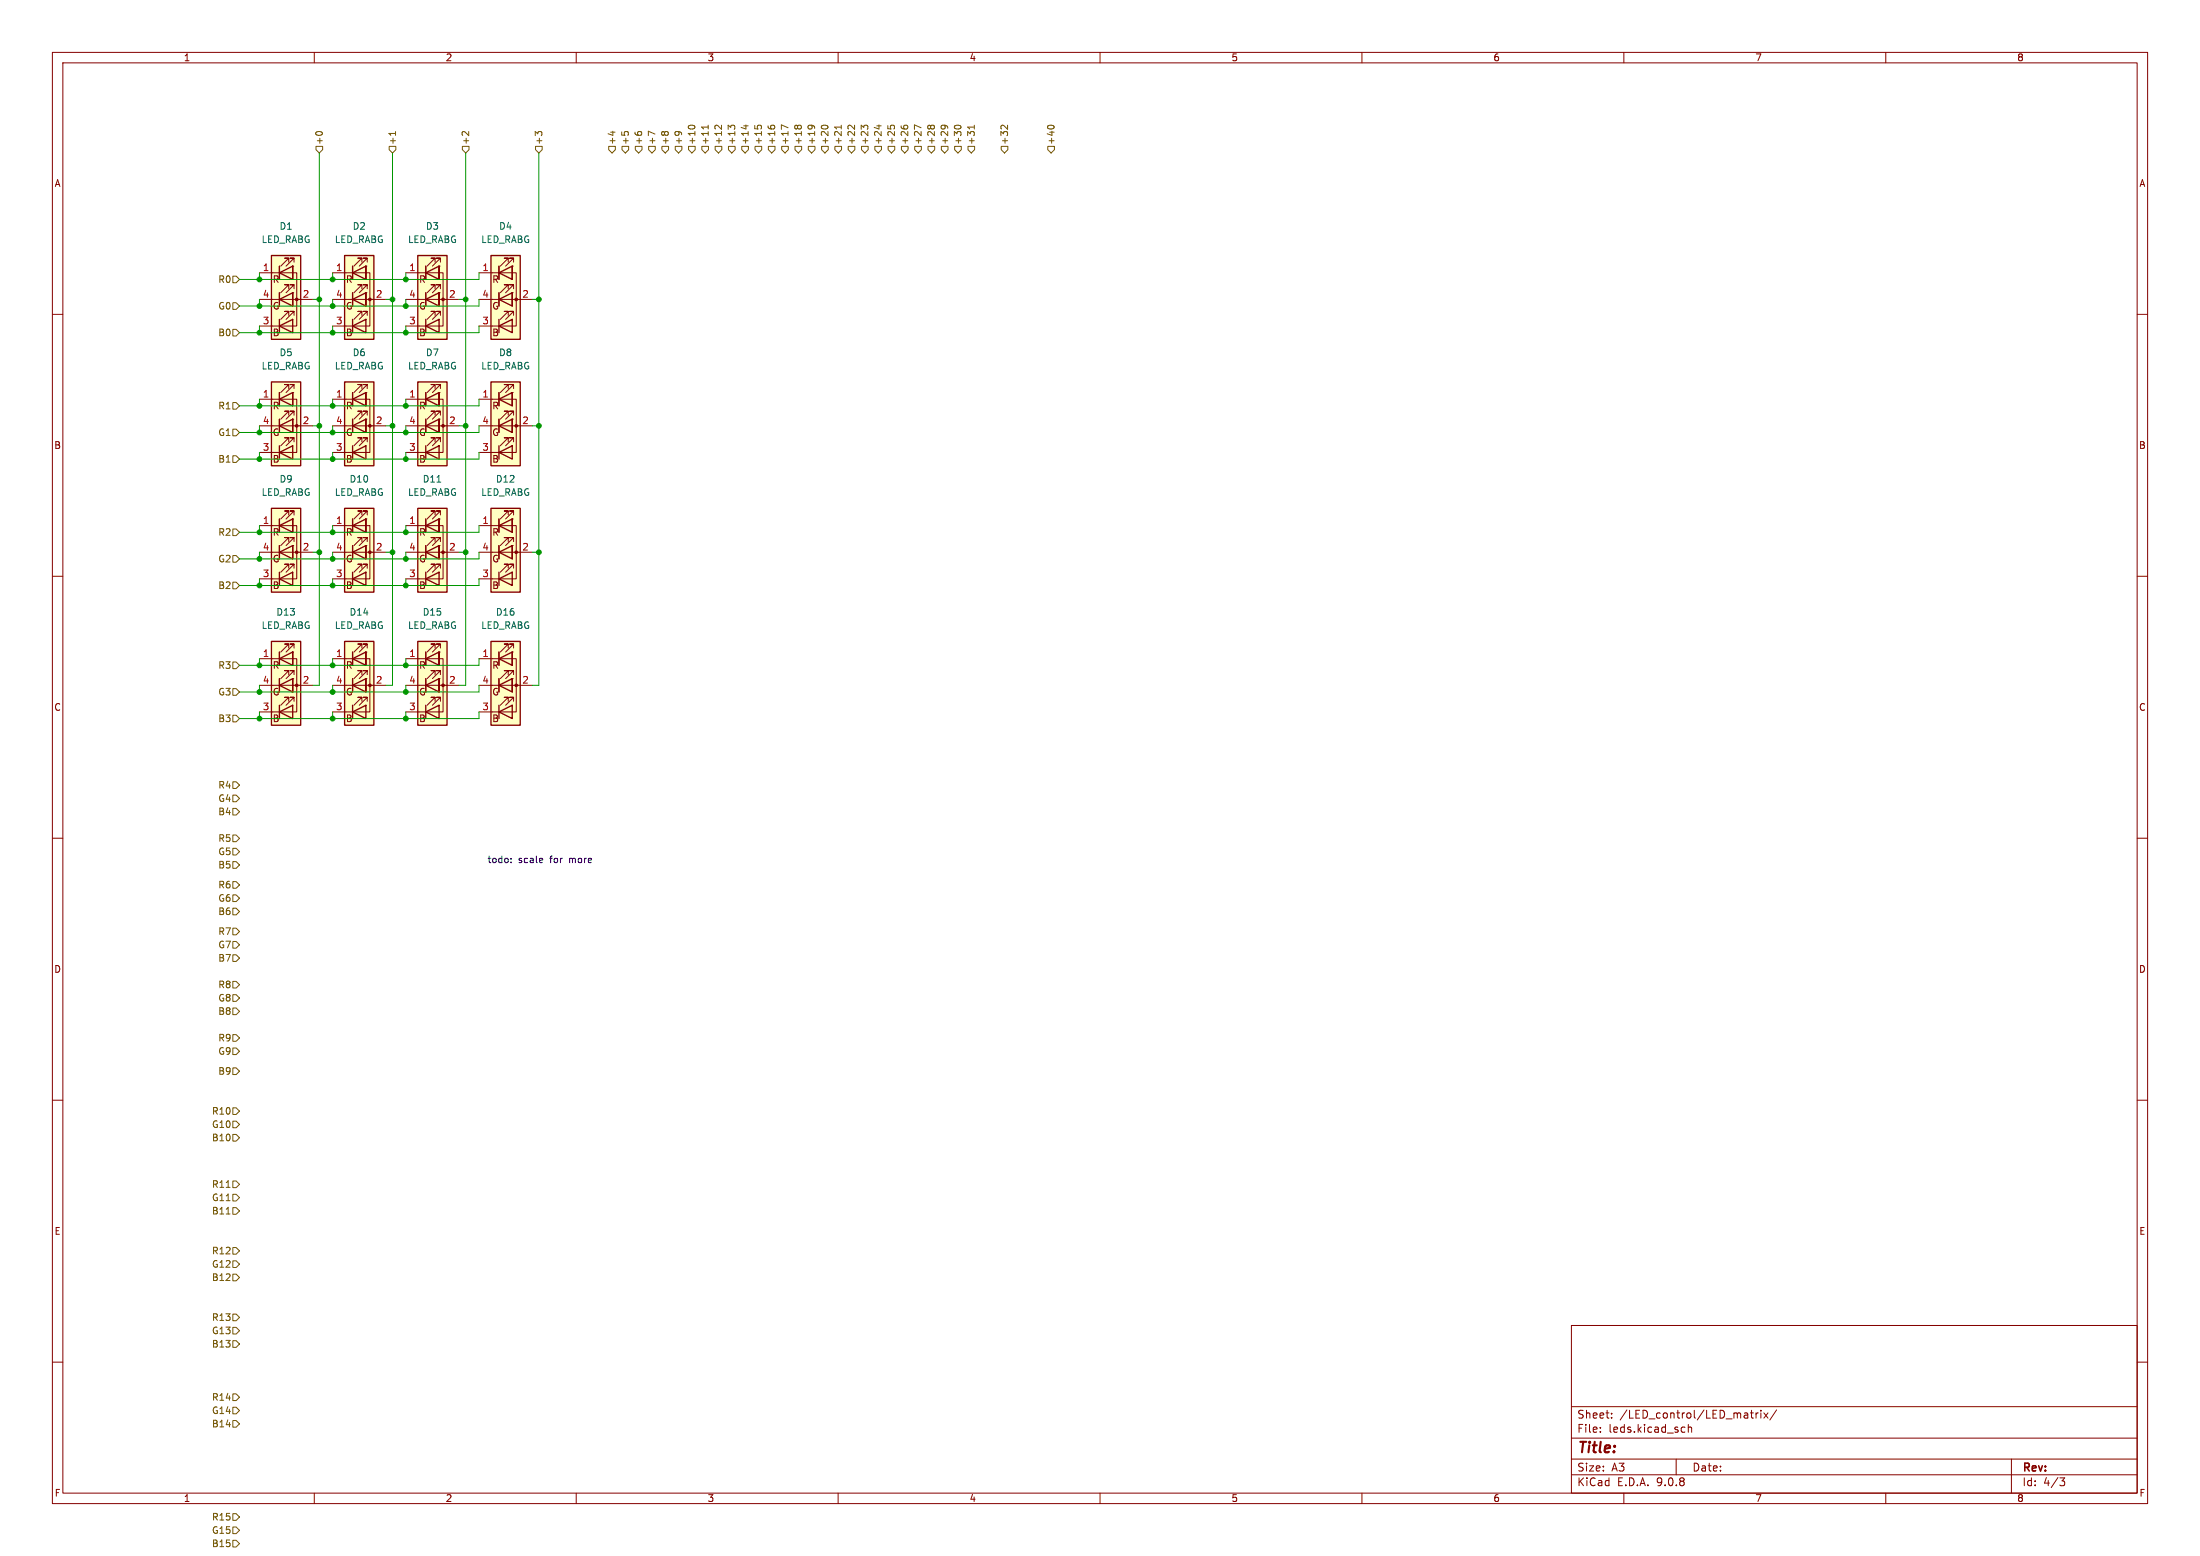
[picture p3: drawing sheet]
<svg xmlns="http://www.w3.org/2000/svg" width="420mm" height="297mm" viewBox="0 0 420 297" stroke-linecap="round" stroke-linejoin="round" font-family="sans-serif">
<g fill="none" stroke="#840000" stroke-width=".19">
<path d="M10 10h400v277h-400zM12 12h396v273h-396zM60 10v2M110 10v2M160 10v2M210 10v2M260 10v2M310 10v2M360 10v2M10 60h2M408 60h2M10 110h2"/>
<path d="M408 110h2M10 160h2M408 160h2M10 210h2M408 210h2M300 253h108v32h-108zM10 260h2M300 278.5h108M300 274.5h108M300 268.5h108M305.5 273.2v.2M305.5 272.5v.1"/>
<path d="M307.7 270.5v.2M307.7 269.8v.1M320 278.5v3M321.2 272.4l.5 .1M321.7 273.3l-.5 .1M322.3 272.5l.2-.1 .4 .1v.9M322.3 271.9v1.5M334.2 269.7h.5M334.4 269.2v1.3l.3 .2M335.2 269.7v1M335.7 269.7l-.3 .1-.2 .2M336.2 269.2v.1"/>
<path d="M336.2 269.7v1M336.7 269.7l.8 1M337.5 269.7l-.8 1M339.2 269.1l-1.3 1.9M384 278.5v6.5M408 260h2M60 285v2M110 285v2M160 285v2M210 285v2M260 285v2M300 281.5h108"/>
<path d="M310 285v2M360 285v2M393.2 282.1h1l-.5 .6 .4 .1 .1 .5-.3 .3h-.5"/>
</g>
<path d="M51.8 97h5.6v16h-5.6z" fill="#ffffc2"/>
<path d="M51.8 97h5.6v16h-5.6zM53.3 99.1v2.5M53.3 100.3l2.6-1.2v2.5zM53.3 105.4l2.6-1.3v2.6zM53.3 110.5l2.6-1.3v2.6zM53.3 104.1v2.6M53.3 109.2v2.6" fill="none" stroke="#840000" stroke-width=".25"/>
<g fill="none" stroke="#840000" stroke-width=".19">
<path d="M53.3 99.1v2.5M55.1 98.3v-.8h-.7h.7l-1.5 1.6M55.9 99.1h.1M55.9 99.1v2.5zM56.1 98.3v-.8h-.7h.7l-1.5 1.6M49.5 100.3h7.1v10.2h-7.1M49.5 105.4h10.2M53.3 104.1v2.6M55.1 103.4v-.8h-.7h.7l-1.5 1.5M55.1 108.5v-.8h-.7h.7l-1.5 1.5M55.9 104.1h.1M55.9 104.1v2.6z"/>
<path d="M56.1 103.4v-.8h-.7h.7l-1.5 1.5M56.1 108.5v-.8h-.7h.7l-1.5 1.5"/>
</g>
<circle cx="56.6" cy="105.4" r=".25" fill="#840000" stroke="#840000" stroke-width=".19"/>
<path d="M65.8 122.4h5.6v16h-5.6z" fill="#ffffc2"/>
<path d="M65.8 122.4h5.6v16h-5.6zM67.3 125.7l2.5-1.2v2.5zM67.3 130.8l2.5-1.3v2.6zM67.3 135.9l2.5-1.3v2.6zM67.3 124.5v2.5M67.3 129.5v2.6M67.3 134.6v2.6" fill="none" stroke="#840000" stroke-width=".25"/>
<g fill="none" stroke="#840000" stroke-width=".19">
<path d="M63.5 125.7h7.1v10.2h-7.1M63.5 130.8h10.2M67.3 124.5v2.5M67.3 129.5v2.6M69.1 123.7v-.8h-.8h.8l-1.5 1.6M69.1 128.8v-.8h-.8h.8l-1.5 1.5M69.1 133.9v-.8h-.8h.8l-1.5 1.5M69.8 124.5h.1M69.8 124.5v2.5zM69.8 129.5h.1M69.8 129.5v2.6zM70.1 123.7v-.8h-.8h.8l-1.5 1.6"/>
<path d="M70.1 128.8v-.8h-.8h.8l-1.5 1.5M70.1 133.9v-.8h-.8h.8l-1.5 1.5"/>
</g>
<circle cx="70.6" cy="130.8" r=".25" fill="#840000" stroke="#840000" stroke-width=".19"/>
<path d="M79.8 122.4h5.5v16h-5.5z" fill="#ffffc2"/>
<path d="M79.8 122.4h5.5v16h-5.5zM81.3 125.7l2.5-1.2v2.5zM81.3 130.8l2.5-1.3v2.6zM81.3 135.9l2.5-1.3v2.6zM81.3 124.5v2.5M81.3 129.5v2.6M81.3 134.6v2.6" fill="none" stroke="#840000" stroke-width=".25"/>
<g fill="none" stroke="#840000" stroke-width=".19">
<path d="M77.5 125.7h7.1v10.2h-7.1M77.5 130.8h10.1M81.3 124.5v2.5M81.3 129.5v2.6M83.1 123.7v-.8h-.8h.8l-1.6 1.6M83.1 128.8v-.8h-.8h.8l-1.6 1.5M83.1 133.9v-.8h-.8h.8l-1.6 1.5M83.8 124.5h.1M83.8 124.5v2.5zM83.8 129.5h.1M83.8 129.5v2.6zM84.1 123.7v-.8h-.8h.8l-1.6 1.6"/>
<path d="M84.1 128.8v-.8h-.8h.8l-1.6 1.5M84.1 133.9v-.8h-.8h.8l-1.6 1.5"/>
</g>
<circle cx="84.6" cy="130.8" r=".25" fill="#840000" stroke="#840000" stroke-width=".19"/>
<path d="M93.7 122.4h5.6v16h-5.6z" fill="#ffffc2"/>
<path d="M93.7 122.4h5.6v16h-5.6zM95.2 125.7l2.6-1.2v2.5zM95.2 130.8l2.6-1.3v2.6zM95.2 135.9l2.6-1.3v2.6zM95.2 124.5v2.5M95.2 129.5v2.6M95.2 134.6v2.6" fill="none" stroke="#840000" stroke-width=".25"/>
<g fill="none" stroke="#840000" stroke-width=".19">
<path d="M91.4 125.7h7.2v10.2h-7.2M91.4 130.8h10.2M95.2 124.5v2.5M95.2 129.5v2.6M97 123.7v-.8h-.7h.7l-1.5 1.6M97 128.8v-.8h-.7h.7l-1.5 1.5M97 133.9v-.8h-.7h.7l-1.5 1.5M97.8 124.5h.1M97.8 124.5v2.5zM97.8 129.5h.1M97.8 129.5v2.6zM98 123.7v-.8h-.7h.7l-1.5 1.6"/>
<path d="M98 128.8v-.8h-.7h.7l-1.5 1.5M98 133.9v-.8h-.7h.7l-1.5 1.5"/>
</g>
<circle cx="98.6" cy="130.8" r=".25" fill="#840000" stroke="#840000" stroke-width=".19"/>
<path d="M65.8 72.9h5.6v16h-5.6z" fill="#ffffc2"/>
<path d="M65.8 72.9h5.6v16h-5.6zM67.3 76.2l2.5-1.3v2.6zM67.3 74.9v2.6M67.3 81.3l2.5-1.3v2.6zM67.3 86.4l2.5-1.3v2.5zM67.3 80v2.6M67.3 85.1v2.5" fill="none" stroke="#840000" stroke-width=".25"/>
<g fill="none" stroke="#840000" stroke-width=".19">
<path d="M63.5 76.2h7.1v10.2h-7.1M67.3 74.9v2.6M69.1 74.2v-.8h-.8h.8l-1.5 1.5M69.1 79.2v-.7h-.8h.8l-1.5 1.5M69.8 74.9h.1M69.8 74.9v2.6zM70.1 74.2v-.8h-.8h.8l-1.5 1.5M70.1 79.2v-.7h-.8h.8l-1.5 1.5M63.5 81.3h10.2M67.3 80v2.6M69.1 84.3v-.7h-.8h.8l-1.5 1.5M69.8 80h.1"/>
<path d="M69.8 80v2.6zM70.1 84.3v-.7h-.8h.8l-1.5 1.5"/>
</g>
<circle cx="70.6" cy="81.3" r=".25" fill="#840000" stroke="#840000" stroke-width=".19"/>
<path d="M51.8 72.9h5.6v16h-5.6z" fill="#ffffc2"/>
<path d="M51.8 72.9h5.6v16h-5.6zM53.3 76.2l2.6-1.3v2.6zM53.3 74.9v2.6M53.3 81.3l2.6-1.3v2.6zM53.3 86.4l2.6-1.3v2.5zM53.3 80v2.6M53.3 85.1v2.5" fill="none" stroke="#840000" stroke-width=".25"/>
<g fill="none" stroke="#840000" stroke-width=".19">
<path d="M49.5 76.2h7.1v10.2h-7.1M53.3 74.9v2.6M55.1 74.2v-.8h-.7h.7l-1.5 1.5M55.1 79.2v-.7h-.7h.7l-1.5 1.5M55.9 74.9h.1M55.9 74.9v2.6zM56.1 74.2v-.8h-.7h.7l-1.5 1.5M56.1 79.2v-.7h-.7h.7l-1.5 1.5M49.5 81.3h10.2M53.3 80v2.6M55.1 84.3v-.7h-.7h.7l-1.5 1.5M55.9 80h.1"/>
<path d="M55.9 80v2.6zM56.1 84.3v-.7h-.7h.7l-1.5 1.5"/>
</g>
<circle cx="56.6" cy="81.3" r=".25" fill="#840000" stroke="#840000" stroke-width=".19"/>
<path d="M79.8 97h5.5v16h-5.5z" fill="#ffffc2"/>
<path d="M79.8 97h5.5v16h-5.5zM81.3 99.1v2.5M81.3 100.3l2.5-1.2v2.5zM81.3 105.4l2.5-1.3v2.6zM81.3 110.5l2.5-1.3v2.6zM81.3 104.1v2.6M81.3 109.2v2.6" fill="none" stroke="#840000" stroke-width=".25"/>
<g fill="none" stroke="#840000" stroke-width=".19">
<path d="M81.3 99.1v2.5M83.1 98.3v-.8h-.8h.8l-1.6 1.6M83.8 99.1h.1M83.8 99.1v2.5zM84.1 98.3v-.8h-.8h.8l-1.6 1.6M77.5 100.3h7.1v10.2h-7.1M77.5 105.4h10.1M81.3 104.1v2.6M83.1 103.4v-.8h-.8h.8l-1.6 1.5M83.1 108.5v-.8h-.8h.8l-1.6 1.5M83.8 104.1h.1M83.8 104.1v2.6z"/>
<path d="M84.1 103.4v-.8h-.8h.8l-1.6 1.5M84.1 108.5v-.8h-.8h.8l-1.6 1.5"/>
</g>
<circle cx="84.6" cy="105.4" r=".25" fill="#840000" stroke="#840000" stroke-width=".19"/>
<path d="M83.4 92h.8" fill="none" stroke="#006464" stroke-width=".19"/>
<path d="M93.7 97h5.6v16h-5.6z" fill="#ffffc2"/>
<path d="M93.7 97h5.6v16h-5.6zM95.2 99.1v2.5M95.2 100.3l2.6-1.2v2.5zM95.2 105.4l2.6-1.3v2.6zM95.2 110.5l2.6-1.3v2.6zM95.2 104.1v2.6M95.2 109.2v2.6" fill="none" stroke="#840000" stroke-width=".25"/>
<g fill="none" stroke="#840000" stroke-width=".19">
<path d="M95.2 99.1v2.5M97 98.3v-.8h-.7h.7l-1.5 1.6M97.8 99.1h.1M97.8 99.1v2.5zM98 98.3v-.8h-.7h.7l-1.5 1.6M91.4 100.3h7.2v10.2h-7.2M91.4 105.4h10.2M95.2 104.1v2.6M97 103.4v-.8h-.7h.7l-1.5 1.5M97 108.5v-.8h-.7h.7l-1.5 1.5M97.8 104.1h.1M97.8 104.1v2.6z"/>
<path d="M98 103.4v-.8h-.7h.7l-1.5 1.5M98 108.5v-.8h-.7h.7l-1.5 1.5"/>
</g>
<circle cx="98.6" cy="105.4" r=".25" fill="#840000" stroke="#840000" stroke-width=".19"/>
<path d="M51.8 122.4h5.6v16h-5.6z" fill="#ffffc2"/>
<path d="M51.8 122.4h5.6v16h-5.6zM53.3 125.7l2.6-1.2v2.5zM53.3 130.8l2.6-1.3v2.6zM53.3 135.9l2.6-1.3v2.6zM53.3 124.5v2.5M53.3 129.5v2.6M53.3 134.6v2.6" fill="none" stroke="#840000" stroke-width=".25"/>
<g fill="none" stroke="#840000" stroke-width=".19">
<path d="M49.5 125.7h7.1v10.2h-7.1M49.5 130.8h10.2M53.3 124.5v2.5M53.3 129.5v2.6M55.1 123.7v-.8h-.7h.7l-1.5 1.6M55.1 128.8v-.8h-.7h.7l-1.5 1.5M55.1 133.9v-.8h-.7h.7l-1.5 1.5M55.9 124.5h.1M55.9 124.5v2.5zM55.9 129.5h.1M55.9 129.5v2.6zM56.1 123.7v-.8h-.7h.7l-1.5 1.6"/>
<path d="M56.1 128.8v-.8h-.7h.7l-1.5 1.5M56.1 133.9v-.8h-.7h.7l-1.5 1.5"/>
</g>
<circle cx="56.6" cy="130.8" r=".25" fill="#840000" stroke="#840000" stroke-width=".19"/>
<path d="M79.8 72.9h5.5v16h-5.5z" fill="#ffffc2"/>
<path d="M79.8 72.9h5.5v16h-5.5zM81.3 76.2l2.5-1.3v2.6zM81.3 74.9v2.6M81.3 81.3l2.5-1.3v2.6zM81.3 86.4l2.5-1.3v2.5zM81.3 80v2.6M81.3 85.1v2.5" fill="none" stroke="#840000" stroke-width=".25"/>
<g fill="none" stroke="#840000" stroke-width=".19">
<path d="M77.5 76.2h7.1v10.2h-7.1M81.3 74.9v2.6M83.1 74.2v-.8h-.8h.8l-1.6 1.5M83.1 79.2v-.7h-.8h.8l-1.6 1.5M83.8 74.9h.1M83.8 74.9v2.6zM84.1 74.2v-.8h-.8h.8l-1.6 1.5M84.1 79.2v-.7h-.8h.8l-1.6 1.5M77.5 81.3h10.1M81.3 80v2.6M83.1 84.3v-.7h-.8h.8l-1.6 1.5M83.8 80h.1"/>
<path d="M83.8 80v2.6zM84.1 84.3v-.7h-.8h.8l-1.6 1.5"/>
</g>
<circle cx="84.6" cy="81.3" r=".25" fill="#840000" stroke="#840000" stroke-width=".19"/>
<path d="M93.7 72.9h5.6v16h-5.6z" fill="#ffffc2"/>
<path d="M93.7 72.9h5.6v16h-5.6zM95.2 76.2l2.6-1.3v2.6zM95.2 74.9v2.6M95.2 81.3l2.6-1.3v2.6zM95.2 86.4l2.6-1.3v2.5zM95.2 80v2.6M95.2 85.1v2.5" fill="none" stroke="#840000" stroke-width=".25"/>
<g fill="none" stroke="#840000" stroke-width=".19">
<path d="M91.4 76.2h7.2v10.2h-7.2M95.2 74.9v2.6M97 74.2v-.8h-.7h.7l-1.5 1.5M97 79.2v-.7h-.7h.7l-1.5 1.5M97.8 74.9h.1M97.8 74.9v2.6zM98 74.2v-.8h-.7h.7l-1.5 1.5M98 79.2v-.7h-.7h.7l-1.5 1.5M91.4 81.3h10.2M95.2 80v2.6M97 84.3v-.7h-.7h.7l-1.5 1.5M97.8 80h.1"/>
<path d="M97.8 80v2.6zM98 84.3v-.7h-.7h.7l-1.5 1.5"/>
</g>
<circle cx="98.6" cy="81.3" r=".25" fill="#840000" stroke="#840000" stroke-width=".19"/>
<path d="M65.8 97h5.6v16h-5.6z" fill="#ffffc2"/>
<path d="M65.8 97h5.6v16h-5.6zM67.3 99.1v2.5M67.3 100.3l2.5-1.2v2.5zM67.3 105.4l2.5-1.3v2.6zM67.3 110.5l2.5-1.3v2.6zM67.3 104.1v2.6M67.3 109.2v2.6" fill="none" stroke="#840000" stroke-width=".25"/>
<g fill="none" stroke="#840000" stroke-width=".19">
<path d="M67.3 99.1v2.5M69.1 98.3v-.8h-.8h.8l-1.5 1.6M69.8 99.1h.1M69.8 99.1v2.5zM70.1 98.3v-.8h-.8h.8l-1.5 1.6M63.5 100.3h7.1v10.2h-7.1M63.5 105.4h10.2M67.3 104.1v2.6M69.1 103.4v-.8h-.8h.8l-1.5 1.5M69.1 108.5v-.8h-.8h.8l-1.5 1.5M69.8 104.1h.1M69.8 104.1v2.6z"/>
<path d="M70.1 103.4v-.8h-.8h.8l-1.5 1.5M70.1 108.5v-.8h-.8h.8l-1.5 1.5"/>
</g>
<circle cx="70.6" cy="105.4" r=".25" fill="#840000" stroke="#840000" stroke-width=".19"/>
<path d="M93.7 48.8h5.6v16h-5.6z" fill="#ffffc2"/>
<path d="M93.7 48.8h5.6v16h-5.6zM95.2 52.1l2.6-1.3v2.5zM95.2 57.2l2.6-1.3v2.5zM95.2 50.8v2.5M95.2 55.9v2.5M95.2 62.2l2.6-1.2v2.5zM95.2 61v2.5" fill="none" stroke="#840000" stroke-width=".25"/>
<g fill="none" stroke="#840000" stroke-width=".19">
<path d="M91.4 52.1h7.2v10.1h-7.2M91.4 57.2h10.2M95.2 50.8v2.5M95.2 55.9v2.5M97 50v-.7h-.7h.7l-1.5 1.5M97 55.1v-.7h-.7h.7l-1.5 1.5M97.8 50.8h.1M97.8 50.8v2.5zM97.8 55.9h.1M97.8 55.9v2.5zM98 50v-.7h-.7h.7l-1.5 1.5M98 55.1v-.7h-.7h.7l-1.5 1.5"/>
<path d="M97 60.2v-.8h-.7h.7l-1.5 1.6M98 60.2v-.8h-.7h.7l-1.5 1.6"/>
</g>
<circle cx="98.6" cy="57.1" r=".25" fill="#840000" stroke="#840000" stroke-width=".19"/>
<path d="M79.8 48.8h5.5v16h-5.5z" fill="#ffffc2"/>
<path d="M79.8 48.8h5.5v16h-5.5zM81.3 52.1l2.5-1.3v2.5zM81.3 57.2l2.5-1.3v2.5zM81.3 50.8v2.5M81.3 55.9v2.5M81.3 62.2l2.5-1.2v2.5zM81.3 61v2.5" fill="none" stroke="#840000" stroke-width=".25"/>
<g fill="none" stroke="#840000" stroke-width=".19">
<path d="M77.5 52.1h7.1v10.1h-7.1M77.5 57.2h10.1M81.3 50.8v2.5M81.3 55.9v2.5M83.1 50v-.7h-.8h.8l-1.6 1.5M83.1 55.1v-.7h-.8h.8l-1.6 1.5M83.8 50.8h.1M83.8 50.8v2.5zM83.8 55.9h.1M83.8 55.9v2.5zM84.1 50v-.7h-.8h.8l-1.6 1.5M84.1 55.1v-.7h-.8h.8l-1.6 1.5"/>
<path d="M83.1 60.2v-.8h-.8h.8l-1.6 1.6M84.1 60.2v-.8h-.8h.8l-1.6 1.6"/>
</g>
<circle cx="84.6" cy="57.1" r=".25" fill="#840000" stroke="#840000" stroke-width=".19"/>
<path d="M51.8 48.8h5.6v16h-5.6z" fill="#ffffc2"/>
<path d="M51.8 48.8h5.6v16h-5.6zM53.3 52.1l2.6-1.3v2.5zM53.3 57.2l2.6-1.3v2.5zM53.3 50.8v2.5M53.3 55.9v2.5M53.3 62.2l2.6-1.2v2.5zM53.3 61v2.5" fill="none" stroke="#840000" stroke-width=".25"/>
<g fill="none" stroke="#840000" stroke-width=".19">
<path d="M49.5 52.1h7.1v10.1h-7.1M49.5 57.2h10.2M53.3 50.8v2.5M53.3 55.9v2.5M55.1 50v-.7h-.7h.7l-1.5 1.5M55.1 55.1v-.7h-.7h.7l-1.5 1.5M55.9 50.8h.1M55.9 50.8v2.5zM55.9 55.9h.1M55.9 55.9v2.5zM56.1 50v-.7h-.7h.7l-1.5 1.5M56.1 55.1v-.7h-.7h.7l-1.5 1.5"/>
<path d="M55.1 60.2v-.8h-.7h.7l-1.5 1.6M56.1 60.2v-.8h-.7h.7l-1.5 1.6"/>
</g>
<circle cx="56.6" cy="57.1" r=".25" fill="#840000" stroke="#840000" stroke-width=".19"/>
<path d="M65.8 48.8h5.6v16h-5.6z" fill="#ffffc2"/>
<path d="M65.8 48.8h5.6v16h-5.6zM67.3 52.1l2.5-1.3v2.5zM67.3 57.2l2.5-1.3v2.5zM67.3 50.8v2.5M67.3 55.9v2.5M67.3 62.2l2.5-1.2v2.5zM67.3 61v2.5" fill="none" stroke="#840000" stroke-width=".25"/>
<g fill="none" stroke="#840000" stroke-width=".19">
<path d="M63.5 52.1h7.1v10.1h-7.1M63.5 57.2h10.2M67.3 50.8v2.5M67.3 55.9v2.5M69.1 50v-.7h-.8h.8l-1.5 1.5M69.1 55.1v-.7h-.8h.8l-1.5 1.5M69.8 50.8h.1M69.8 50.8v2.5zM69.8 55.9h.1M69.8 55.9v2.5zM70.1 50v-.7h-.8h.8l-1.5 1.5M70.1 55.1v-.7h-.8h.8l-1.5 1.5"/>
<path d="M69.1 60.2v-.8h-.8h.8l-1.5 1.6M70.1 60.2v-.8h-.8h.8l-1.5 1.6"/>
</g>
<circle cx="70.6" cy="57.1" r=".25" fill="#840000" stroke="#840000" stroke-width=".19"/>
<g fill="none" stroke="#725600" stroke-width=".19">
<path d="M60.3 27.9h1.3v.7l-.6 .6-.7-.6zM60.4 25.2l.4-.1 .6 .1M74.3 27.9h1.3v.7l-.7 .6-.6-.6zM75.5 25.1v.7M88.3 27.9h1.2v.7l-.6 .6-.6-.6zM89.5 25.1v.8l-.7-.7-.3-.1-.2 .1M102.2 27.9h1.3v.7l-.6 .6-.7-.6zM102.7 25.5l-.5-.4v.8M102.7 25.2l.2-.1 .5 .1M116.2 27.9h1.3v.7l-.7 .6-.6-.6zM117 25v.8M118.7 25.2v.6"/>
<path d="M118.7 27.9h1.3v.7l-.6 .6-.7-.6zM119.2 25.2l.2-.1 .5 .1M121.3 27.9h1.3v.7l-.7 .6-.6-.6zM121.8 25.2l.2-.1 .4 .1M123.8 27.9h1.3v.7l-.6 .6-.7-.6zM125 25.6l-1.2-.6v.9M126.4 27.9h1.2v.7l-.6 .6-.6-.6zM126.4 25.2l.2-.1 .2 .1M126.9 25.2l.2-.1 .4 .1M128.9 27.9h1.3v.7l-.7 .6-.6-.6zM128.9 25.2l.7-.1 .4 .2M129.4 25.1l.2 .1"/>
<path d="M131.4 24.2a.79 .79 0 0 1 1.3 0M131.4 27.9h1.3v.7l-.6 .6-.7-.6zM134 27.9h1.3v.7l-.7 .6-.6-.6zM135.2 24.3h-1.3l.3 .2M135.2 23.9v.7M136.5 27.9h1.3v.7l-.6 .6-.7-.6zM137.7 23.9v.8l-.9-.8-.3 .1v.4M139.1 27.9h1.2v.7l-.6 .6-.6-.6zM140.3 24.5v-.4l-.3-.2-.4 .1-.1 .3-.5-.4v.8M141.6 27.9h1.3v.7l-.7 .6-.6-.6zM142 24h.8M142.4 23.8v.8"/>
<path d="M144.1 24v.6M144.1 27.9h1.3v.7l-.6 .6-.7-.6zM144.6 24.4v-.3l.2-.2 .5 .1 .1 .4M146.6 24v.3M146.7 27.9h1.3v.7l-.7 .6-.6-.6zM147.1 24.4v-.3l.3-.2 .4 .1 .1 .4M149.2 27.9h1.3v.7l-.6 .6-.7-.6zM150.4 24.4l-1.2-.6v.9M151.8 27.9h1.2v.7l-.6 .6-.6-.6zM152.3 24.1l-.3-.2-.3 .2v.3M152.3 24.1l.2-.2h.2l.2 .1 .1 .4M152.3 24.1v.3"/>
<path d="M154.3 27.9h1.3v.7l-.7 .6-.6-.6zM154.8 23.9l.2 .2v.3M155.5 24.3v-.2a.86 .86 0 0 0-1.3 0v.3M156.8 24.2a.79 .79 0 0 1 1.3 0M156.8 27.9h1.3v.7l-.6 .6-.7-.6zM159.4 27.9h1.3v.7l-.7 .6-.6-.6zM160.6 23.9v.7M160.6 24.3h-1.3l.3 .2M161.9 27.9h1.3v.7l-.6 .6-.7-.6zM163.1 23.9v.8l-.9-.8-.3 .1v.4M164.5 27.9h1.2v.7l-.6 .6-.6-.6zM165.7 24.5v-.4l-.3-.2-.4 .1-.1 .3-.5-.4v.8"/>
<path d="M167 27.9h1.3v.7l-.7 .6-.6-.6zM167.4 24h.8M167.8 23.8v.8M169.5 24v.6M169.5 27.9h1.3v.7l-.6 .6-.7-.6zM170 24.4v-.3l.2-.2 .4 .1 .2 .4M172 24v.3M172.1 27.9h1.3v.7l-.7 .6-.6-.6zM172.5 24.4v-.3l.3-.2 .4 .1 .1 .4M174.6 27.9h1.3v.7l-.6 .6-.7-.6zM175.8 24.4l-1.2-.6v.9M177.2 27.9h1.2v.7l-.6 .6-.6-.6z"/>
<path d="M177.7 24.1l-.3-.2-.3 .2v.3M177.7 24.1l.2-.2h.2l.2 .1 .1 .4M177.7 24.1v.3M179.7 27.9h1.3v.7l-.7 .6-.6-.6zM180.2 23.9l.2 .2v.3M180.9 24.3v-.2a.86 .86 0 0 0-1.3 0v.3M182.2 24.2a.79 .79 0 0 1 1.3 0M182.2 27.9h1.3v.7l-.6 .6-.7-.6zM184.8 27.9h1.3v.7l-.7 .6-.6-.6zM186 24.3h-1.3l.3 .2M186 23.9v.7M191.1 27.9h1.3v.7l-.6 .6-.7-.6z"/>
<path d="M192.3 23.9v.8l-.9-.8-.3 .1v.4M200 24.2a.79 .79 0 0 1 1.2 0M200 27.9h1.3v.7l-.6 .6-.7-.6zM44.4 57.8h.7l.6 .6-.6 .7h-.7zM44.4 52.7h.7l.6 .6-.6 .7h-.7zM44.4 62.9h.7l.6 .6-.6 .6h-.7zM44.4 76.8h.7l.6 .7-.6 .6h-.7zM44.4 81.9h.7l.6 .7-.6 .6h-.7zM44.4 87h.7l.6 .6-.6 .7h-.7zM44.4 106h.7l.6 .7-.6 .6h-.7zM44.4 111.1h.7l.6 .7-.6 .6h-.7zM44.4 101h.7l.6 .6-.6 .6h-.7z"/>
<path d="M44.4 136.5h.7l.6 .7-.6 .6h-.7zM44.4 131.4h.7l.6 .7-.6 .6h-.7zM44.4 126.4h.7l.6 .6-.6 .6h-.7zM44.4 159.4h.7l.6 .6-.6 .7h-.7zM44.4 151.8h.7l.6 .6-.6 .6h-.7zM44.4 149.2h.7l.6 .7-.6 .6h-.7zM44.4 154.3h.7l.6 .6-.6 .7h-.7zM44.4 170.8h.7l.6 .7-.6 .6h-.7zM44.4 164.5h.7l.6 .6-.6 .6h-.7zM44.4 168.3h.7l.6 .6-.6 .6h-.7zM44.4 161.9h.7l.6 .7-.6 .6h-.7zM44.4 179.7h.7l.6 .6-.6 .7h-.7z"/>
<path d="M44.4 177.2h.7l.6 .6-.6 .6h-.7zM44.4 173.4h.7l.6 .6-.6 .6h-.7zM44.4 182.2h.7l.6 .7-.6 .6h-.7zM44.4 197.5h.7l.6 .6-.6 .7h-.7zM44.4 187.3h.7l.6 .7-.6 .6h-.7zM44.4 189.9h.7l.6 .6-.6 .6h-.7zM44.4 192.4h.7l.6 .6-.6 .7h-.7zM44.4 200h.7l.6 .7-.6 .6h-.7zM44.4 214h.7l.6 .6-.6 .7h-.7zM44.4 216.5h.7l.6 .7-.6 .6h-.7zM44.4 203.8h.7l.6 .7-.6 .6h-.7zM44.4 211.5h.7l.6 .6-.6 .6h-.7z"/>
<path d="M43.2 226.6h.7M43.2 231.7h.7M44.4 225.4h.7l.6 .7-.6 .6h-.7zM44.4 230.5h.7l.6 .6-.6 .7h-.7zM44.4 238.1h.7l.6 .7-.6 .6h-.7zM44.4 228h.7l.6 .6-.6 .6h-.7zM44.4 243.2h.7l.6 .6-.6 .7h-.7zM44.4 240.7h.7l.6 .6-.6 .6h-.7zM44.4 253.4h.7l.6 .6-.6 .6h-.7zM44.4 255.9h.7l.6 .6-.6 .7h-.7zM44.4 250.8h.7l.6 .7-.6 .6h-.7zM44.4 271.1h.7l.6 .7-.6 .6h-.7z"/>
<path d="M44.4 266.1h.7l.6 .6-.6 .6h-.7zM44.4 268.6h.7l.6 .6-.6 .7h-.7zM44.4 294h.7l.6 .6-.6 .7h-.7zM44.4 288.9h.7l.6 .7-.6 .6h-.7zM44.4 291.5h.7l.6 .6-.6 .6h-.7z"/>
</g>
<g fill="none" stroke="#009600" stroke-width=".19">
<path d="M61 29.2v101.6h-1.3M74.9 29.2v101.6h-1.2M88.9 29.2v101.6h-1.3M102.9 29.2v101.6h-1.3M49.5 52.1v1.2M49.5 57.2v1.2M59.7 57.2h1.3M63.5 52.1v1.2M63.5 57.2v1.2M73.7 57.2h1.2M77.5 52.1v1.2M77.5 57.2v1.2"/>
<path d="M87.6 57.2h1.3M91.4 57.2v1.2h-45.7M91.4 52.1v1.2h-45.7M101.6 57.2h1.3M49.5 62.2v1.3M49.5 76.2v1.3M63.5 62.2v1.3M63.5 76.2v1.3M77.5 62.2v1.3M77.5 76.2v1.3M91.4 76.2v1.3h-45.7M91.4 62.2v1.3h-45.7"/>
<path d="M49.5 81.3v1.3M49.5 86.4v1.2M59.7 81.3h1.3M63.5 81.3v1.3M63.5 86.4v1.2M73.7 81.3h1.2M77.5 81.3v1.3M77.5 86.4v1.2M87.6 81.3h1.3M91.4 86.4v1.2h-45.7M91.4 81.3v1.3h-45.7M101.6 81.3h1.3"/>
<path d="M49.5 100.3v1.3M49.5 105.4v1.3M49.5 110.5v1.3M59.7 105.4h1.3M63.5 100.3v1.3M63.5 105.4v1.3M63.5 110.5v1.3M73.7 105.4h1.2M77.5 100.3v1.3M77.5 105.4v1.3M77.5 110.5v1.3M87.6 105.4h1.3"/>
<path d="M91.4 100.3v1.3h-45.7M91.4 105.4v1.3h-45.7M91.4 110.5v1.3h-45.7M101.6 105.4h1.3M49.5 125.7v1.3M49.5 130.8v1.3M49.5 135.9v1.3M63.5 125.7v1.3M63.5 130.8v1.3M63.5 135.9v1.3M77.5 125.7v1.3M77.5 130.8v1.3"/>
<path d="M77.5 135.9v1.3M91.4 125.7v1.3h-45.7M91.4 130.8v1.3h-45.7M91.4 135.9v1.3h-45.7"/>
</g>
<path d="M97.6 164.5v.2M97.6 163.9v.1" fill="none" stroke="#0000c2" stroke-width=".19"/>
<g fill="#009600" stroke="#009600" stroke-width=".19">
<circle cx="63.5" cy="53.3" r=".46"/>
<circle cx="74.9" cy="57.2" r=".46"/>
<circle cx="63.5" cy="58.4" r=".46"/>
<circle cx="77.5" cy="58.4" r=".46"/>
<circle cx="77.5" cy="63.5" r=".46"/>
<circle cx="77.5" cy="53.3" r=".46"/>
<circle cx="102.9" cy="57.2" r=".46"/>
<circle cx="88.9" cy="57.2" r=".46"/>
<circle cx="88.9" cy="81.3" r=".46"/>
<circle cx="77.5" cy="101.6" r=".46"/>
<circle cx="77.5" cy="87.6" r=".46"/>
<circle cx="77.5" cy="82.6" r=".46"/>
<circle cx="102.9" cy="105.4" r=".46"/>
<circle cx="102.9" cy="81.3" r=".46"/>
<circle cx="77.5" cy="77.5" r=".46"/>
<circle cx="63.5" cy="77.5" r=".46"/>
<circle cx="63.5" cy="87.6" r=".46"/>
<circle cx="61" cy="81.3" r=".46"/>
<circle cx="61" cy="105.4" r=".46"/>
<circle cx="63.5" cy="101.6" r=".46"/>
<circle cx="63.5" cy="132.1" r=".46"/>
<circle cx="63.5" cy="137.2" r=".46"/>
<circle cx="74.9" cy="105.4" r=".46"/>
<circle cx="77.5" cy="106.7" r=".46"/>
<circle cx="77.5" cy="111.8" r=".46"/>
<circle cx="74.9" cy="81.3" r=".46"/>
<circle cx="88.9" cy="105.4" r=".46"/>
<circle cx="77.5" cy="137.2" r=".46"/>
<circle cx="77.5" cy="127" r=".46"/>
<circle cx="77.5" cy="132.1" r=".46"/>
<circle cx="63.5" cy="127" r=".46"/>
<circle cx="63.5" cy="111.8" r=".46"/>
<circle cx="63.5" cy="106.7" r=".46"/>
<circle cx="49.5" cy="106.7" r=".46"/>
<circle cx="49.5" cy="111.8" r=".46"/>
<circle cx="49.5" cy="101.6" r=".46"/>
<circle cx="49.5" cy="132.1" r=".46"/>
<circle cx="49.5" cy="127" r=".46"/>
<circle cx="49.5" cy="137.2" r=".46"/>
<circle cx="61" cy="57.2" r=".46"/>
<circle cx="63.5" cy="63.5" r=".46"/>
<circle cx="63.5" cy="82.6" r=".46"/>
<circle cx="49.5" cy="63.5" r=".46"/>
<circle cx="49.5" cy="58.4" r=".46"/>
<circle cx="49.5" cy="53.3" r=".46"/>
<circle cx="49.5" cy="87.6" r=".46"/>
<circle cx="49.5" cy="77.5" r=".46"/>
<circle cx="49.5" cy="82.6" r=".46"/>
</g>
<text font-size="2.8" fill="#840000" x="301" y="277.9">Title:</text>
<g font-size="2.1" fill="#840000">
<text x="301" y="273.7">File:</text>
<text x="301" y="271">Sheet:</text>
<text x="307.1" y="273.7">leds.kicad_sch</text>
<text x="309.2" y="271">/LED_control/LED_matrix/</text>
<text x="301" y="281.1">Size:</text>
<text x="307.6" y="281.1">A3</text>
<text x="323" y="281.1">Date:</text>
<text x="386" y="281.3">Rev:</text>
<text x="301" y="283.9">KiCad</text>
<text x="308.7" y="283.9">E.D.A.</text>
<text x="316.3" y="283.9">9.0.8</text>
<text x="386" y="283.9">Id:</text>
<text x="390.1" y="283.9">4/3</text>
</g>
<g font-size="1.8" fill="#840000">
<text x="35" y="11.9">1</text>
<text x="85" y="11.9">2</text>
<text x="135" y="11.9">3</text>
<text x="185" y="11.9">4</text>
<text x="235" y="11.9">5</text>
<text x="285" y="11.9">6</text>
<text x="335" y="11.9">7</text>
<text x="385" y="11.9">8</text>
<text x="10.3" y="35.9">A</text>
<text x="408.3" y="35.9">A</text>
<text x="52" y="54.2">R</text>
<text x="52" y="59.3">G</text>
<text x="65.9" y="54.2">R</text>
<text x="65.9" y="59.3">G</text>
<text x="79.9" y="54.2">R</text>
<text x="79.9" y="59.3">G</text>
<text x="93.9" y="54.2">R</text>
<text x="93.9" y="59.3">G</text>
<text x="52" y="64.4">B</text>
<text x="65.9" y="64.4">B</text>
<text x="79.9" y="64.4">B</text>
<text x="93.9" y="64.4">B</text>
<text x="52" y="78.3">R</text>
<text x="52" y="83.4">G</text>
<text x="65.9" y="78.3">R</text>
<text x="65.9" y="83.4">G</text>
<text x="79.9" y="78.3">R</text>
<text x="79.9" y="83.4">G</text>
<text x="93.9" y="78.3">R</text>
<text x="93.9" y="83.4">G</text>
<text x="10.3" y="85.9">B</text>
<text x="52" y="88.5">B</text>
<text x="65.9" y="88.5">B</text>
<text x="79.9" y="88.5">B</text>
<text x="93.9" y="88.5">B</text>
<text x="408.2" y="85.9">B</text>
<text x="52" y="102.5">R</text>
<text x="52" y="107.5">G</text>
<text x="65.9" y="102.5">R</text>
<text x="65.9" y="107.5">G</text>
<text x="79.9" y="102.5">R</text>
<text x="79.9" y="107.5">G</text>
<text x="93.9" y="102.5">R</text>
<text x="93.9" y="107.5">G</text>
<text x="52" y="112.6">B</text>
<text x="65.9" y="112.6">B</text>
<text x="79.9" y="112.6">B</text>
<text x="93.9" y="112.6">B</text>
<text x="52" y="127.9">R</text>
<text x="65.9" y="127.9">R</text>
<text x="79.9" y="127.9">R</text>
<text x="93.9" y="127.9">R</text>
<text x="10.3" y="135.9">C</text>
<text x="52" y="132.9">G</text>
<text x="65.9" y="132.9">G</text>
<text x="79.9" y="132.9">G</text>
<text x="93.9" y="132.9">G</text>
<text x="408.2" y="135.9">C</text>
<text x="52" y="138">B</text>
<text x="65.9" y="138">B</text>
<text x="79.9" y="138">B</text>
<text x="93.9" y="138">B</text>
<text x="10.3" y="185.9">D</text>
<text x="408.2" y="185.9">D</text>
<text x="10.3" y="235.9">E</text>
<text x="408.3" y="235.9">E</text>
<text x="10.3" y="285.9">F</text>
<text x="35" y="286.9">1</text>
<text x="85" y="286.9">2</text>
<text x="135" y="286.9">3</text>
<text x="185" y="286.9">4</text>
<text x="235" y="286.9">5</text>
<text x="285" y="286.9">6</text>
<text x="335" y="286.9">7</text>
<text x="385" y="286.9">8</text>
<text x="408.3" y="285.9">F</text>
</g>
<g font-size="1.8" fill="#725600">
<text x="61.8" y="27.7" transform="rotate(-90 61.8 27.7)">+0</text>
<text x="75.8" y="27.7" transform="rotate(-90 75.8 27.7)">+1</text>
<text x="89.8" y="27.7" transform="rotate(-90 89.8 27.7)">+2</text>
<text x="103.7" y="27.7" transform="rotate(-90 103.7 27.7)">+3</text>
<text x="117.7" y="27.7" transform="rotate(-90 117.7 27.7)">+4</text>
<text x="120.2" y="27.7" transform="rotate(-90 120.2 27.7)">+5</text>
<text x="122.8" y="27.7" transform="rotate(-90 122.8 27.7)">+6</text>
<text x="125.3" y="27.7" transform="rotate(-90 125.3 27.7)">+7</text>
<text x="127.9" y="27.7" transform="rotate(-90 127.9 27.7)">+8</text>
<text x="130.4" y="27.7" transform="rotate(-90 130.4 27.7)">+9</text>
<text x="132.9" y="27.7" transform="rotate(-90 132.9 27.7)">+10</text>
<text x="135.5" y="27.7" transform="rotate(-90 135.5 27.7)">+11</text>
<text x="138" y="27.7" transform="rotate(-90 138 27.7)">+12</text>
<text x="140.6" y="27.7" transform="rotate(-90 140.6 27.7)">+13</text>
<text x="143.1" y="27.7" transform="rotate(-90 143.1 27.7)">+14</text>
<text x="145.6" y="27.7" transform="rotate(-90 145.6 27.7)">+15</text>
<text x="148.2" y="27.7" transform="rotate(-90 148.2 27.7)">+16</text>
<text x="150.7" y="27.7" transform="rotate(-90 150.7 27.7)">+17</text>
<text x="153.3" y="27.7" transform="rotate(-90 153.3 27.7)">+18</text>
<text x="155.8" y="27.7" transform="rotate(-90 155.8 27.7)">+19</text>
<text x="158.3" y="27.7" transform="rotate(-90 158.3 27.7)">+20</text>
<text x="160.9" y="27.7" transform="rotate(-90 160.9 27.7)">+21</text>
<text x="163.4" y="27.7" transform="rotate(-90 163.4 27.7)">+22</text>
<text x="166" y="27.7" transform="rotate(-90 166 27.7)">+23</text>
<text x="168.5" y="27.7" transform="rotate(-90 168.5 27.7)">+24</text>
<text x="171" y="27.7" transform="rotate(-90 171 27.7)">+25</text>
<text x="173.6" y="27.7" transform="rotate(-90 173.6 27.7)">+26</text>
<text x="176.1" y="27.7" transform="rotate(-90 176.1 27.7)">+27</text>
<text x="178.7" y="27.7" transform="rotate(-90 178.7 27.7)">+28</text>
<text x="181.2" y="27.7" transform="rotate(-90 181.2 27.7)">+29</text>
<text x="183.7" y="27.7" transform="rotate(-90 183.7 27.7)">+30</text>
<text x="186.3" y="27.7" transform="rotate(-90 186.3 27.7)">+31</text>
<text x="192.6" y="27.7" transform="rotate(-90 192.6 27.7)">+32</text>
<text x="201.5" y="27.7" transform="rotate(-90 201.5 27.7)">+40</text>
<text x="41.6" y="59.3">G0</text>
<text x="41.6" y="54.2">R0</text>
<text x="41.6" y="64.4">B0</text>
<text x="41.6" y="78.3">R1</text>
<text x="41.6" y="83.4">G1</text>
<text x="41.6" y="88.5">B1</text>
<text x="41.6" y="107.5">G2</text>
<text x="41.6" y="102.5">R2</text>
<text x="41.6" y="112.6">B2</text>
<text x="41.6" y="127.9">R3</text>
<text x="41.6" y="132.9">G3</text>
<text x="41.6" y="138">B3</text>
<text x="41.6" y="153.3">G4</text>
<text x="41.6" y="150.7">R4</text>
<text x="41.6" y="155.8">B4</text>
<text x="41.6" y="160.9">R5</text>
<text x="41.6" y="166">B5</text>
<text x="41.6" y="163.4">G5</text>
<text x="41.6" y="172.3">G6</text>
<text x="41.6" y="169.8">R6</text>
<text x="41.6" y="178.7">R7</text>
<text x="41.6" y="174.9">B6</text>
<text x="41.6" y="181.2">G7</text>
<text x="41.6" y="183.7">B7</text>
<text x="41.6" y="188.8">R8</text>
<text x="41.6" y="191.4">G8</text>
<text x="41.6" y="193.9">B8</text>
<text x="41.6" y="199">R9</text>
<text x="41.6" y="201.5">G9</text>
<text x="41.6" y="205.3">B9</text>
<text x="40.4" y="215.5">G10</text>
<text x="40.4" y="213">R10</text>
<text x="40.4" y="218">B10</text>
<text x="40.4" y="226.9">R11</text>
<text x="40.4" y="232">B11</text>
<text x="40.4" y="229.5">G11</text>
<text x="40.4" y="239.6">R12</text>
<text x="40.4" y="244.7">B12</text>
<text x="40.4" y="242.2">G12</text>
<text x="40.4" y="254.9">G13</text>
<text x="40.4" y="257.4">B13</text>
<text x="40.4" y="252.3">R13</text>
<text x="40.4" y="267.6">R14</text>
<text x="40.4" y="272.6">B14</text>
<text x="40.4" y="270.1">G14</text>
<text x="40.4" y="290.4">R15</text>
<text x="40.4" y="293">G15</text>
<text x="40.4" y="295.5">B15</text>
</g>
<g font-size="1.8" fill="#006464">
<text x="49.9" y="46.6">LED_RABG</text>
<text x="53.3" y="44">D1</text>
<text x="63.8" y="46.6">LED_RABG</text>
<text x="67.2" y="44">D2</text>
<text x="77.8" y="46.6">LED_RABG</text>
<text x="81.2" y="44">D3</text>
<text x="91.8" y="46.6">LED_RABG</text>
<text x="95.2" y="44">D4</text>
<text x="49.9" y="70.7">LED_RABG</text>
<text x="53.3" y="68.2">D5</text>
<text x="63.8" y="70.7">LED_RABG</text>
<text x="67.2" y="68.2">D6</text>
<text x="77.8" y="70.7">LED_RABG</text>
<text x="81.2" y="68.2">D7</text>
<text x="91.8" y="70.7">LED_RABG</text>
<text x="95.2" y="68.2">D8</text>
<text x="49.9" y="94.8">LED_RABG</text>
<text x="53.3" y="92.3">D9</text>
<text x="63.8" y="94.8">LED_RABG</text>
<text x="66.6" y="92.3">D10</text>
<text x="77.8" y="94.8">LED_RABG</text>
<text x="80.6" y="92.3">D11</text>
<text x="91.8" y="94.8">LED_RABG</text>
<text x="94.6" y="92.3">D12</text>
<text x="52.7" y="117.7">D13</text>
<text x="66.6" y="117.7">D14</text>
<text x="80.6" y="117.7">D15</text>
<text x="94.6" y="117.7">D16</text>
<text x="49.9" y="120.2">LED_RABG</text>
<text x="63.8" y="120.2">LED_RABG</text>
<text x="77.8" y="120.2">LED_RABG</text>
<text x="91.8" y="120.2">LED_RABG</text>
</g>
<g font-size="1.8" fill="#a90000">
<text x="50.1" y="51.8">1</text>
<text x="64.1" y="51.8">1</text>
<text x="78" y="51.8">1</text>
<text x="92" y="51.8">1</text>
<text x="50.1" y="56.9">4</text>
<text x="57.7" y="56.9">2</text>
<text x="64.1" y="56.9">4</text>
<text x="71.7" y="56.9">2</text>
<text x="78" y="56.9">4</text>
<text x="85.7" y="56.9">2</text>
<text x="92" y="56.9">4</text>
<text x="99.6" y="56.9">2</text>
<text x="50.1" y="62">3</text>
<text x="64.1" y="62">3</text>
<text x="78" y="62">3</text>
<text x="92" y="62">3</text>
<text x="50.1" y="75.9">1</text>
<text x="64.1" y="75.9">1</text>
<text x="78" y="75.9">1</text>
<text x="92" y="75.9">1</text>
<text x="50.1" y="81">4</text>
<text x="57.7" y="81">2</text>
<text x="64.1" y="81">4</text>
<text x="71.7" y="81">2</text>
<text x="78" y="81">4</text>
<text x="85.7" y="81">2</text>
<text x="92" y="81">4</text>
<text x="99.6" y="81">2</text>
<text x="50.1" y="86.1">3</text>
<text x="64.1" y="86.1">3</text>
<text x="78" y="86.1">3</text>
<text x="92" y="86.1">3</text>
<text x="50.1" y="100.1">1</text>
<text x="64.1" y="100.1">1</text>
<text x="78" y="100.1">1</text>
<text x="92" y="100.1">1</text>
<text x="50.1" y="105.2">4</text>
<text x="57.7" y="105.2">2</text>
<text x="64.1" y="105.2">4</text>
<text x="71.7" y="105.2">2</text>
<text x="78" y="105.2">4</text>
<text x="85.7" y="105.2">2</text>
<text x="92" y="105.2">4</text>
<text x="99.6" y="105.2">2</text>
<text x="50.1" y="110.2">3</text>
<text x="64.1" y="110.2">3</text>
<text x="78" y="110.2">3</text>
<text x="92" y="110.2">3</text>
<text x="50.1" y="125.5">1</text>
<text x="64.1" y="125.5">1</text>
<text x="78" y="125.5">1</text>
<text x="92" y="125.5">1</text>
<text x="50.1" y="130.6">4</text>
<text x="57.7" y="130.6">2</text>
<text x="64.1" y="130.6">4</text>
<text x="71.7" y="130.6">2</text>
<text x="78" y="130.6">4</text>
<text x="85.7" y="130.6">2</text>
<text x="92" y="130.6">4</text>
<text x="99.6" y="130.6">2</text>
<text x="50.1" y="135.6">3</text>
<text x="64.1" y="135.6">3</text>
<text x="78" y="135.6">3</text>
<text x="92" y="135.6">3</text>
</g>
<g font-size="1.8" fill="#0000c2">
<text x="93" y="165">todo:</text>
<text x="98.9" y="165">scale</text>
<text x="105.1" y="165">for</text>
<text x="109" y="165">more</text>
</g>
</svg>
